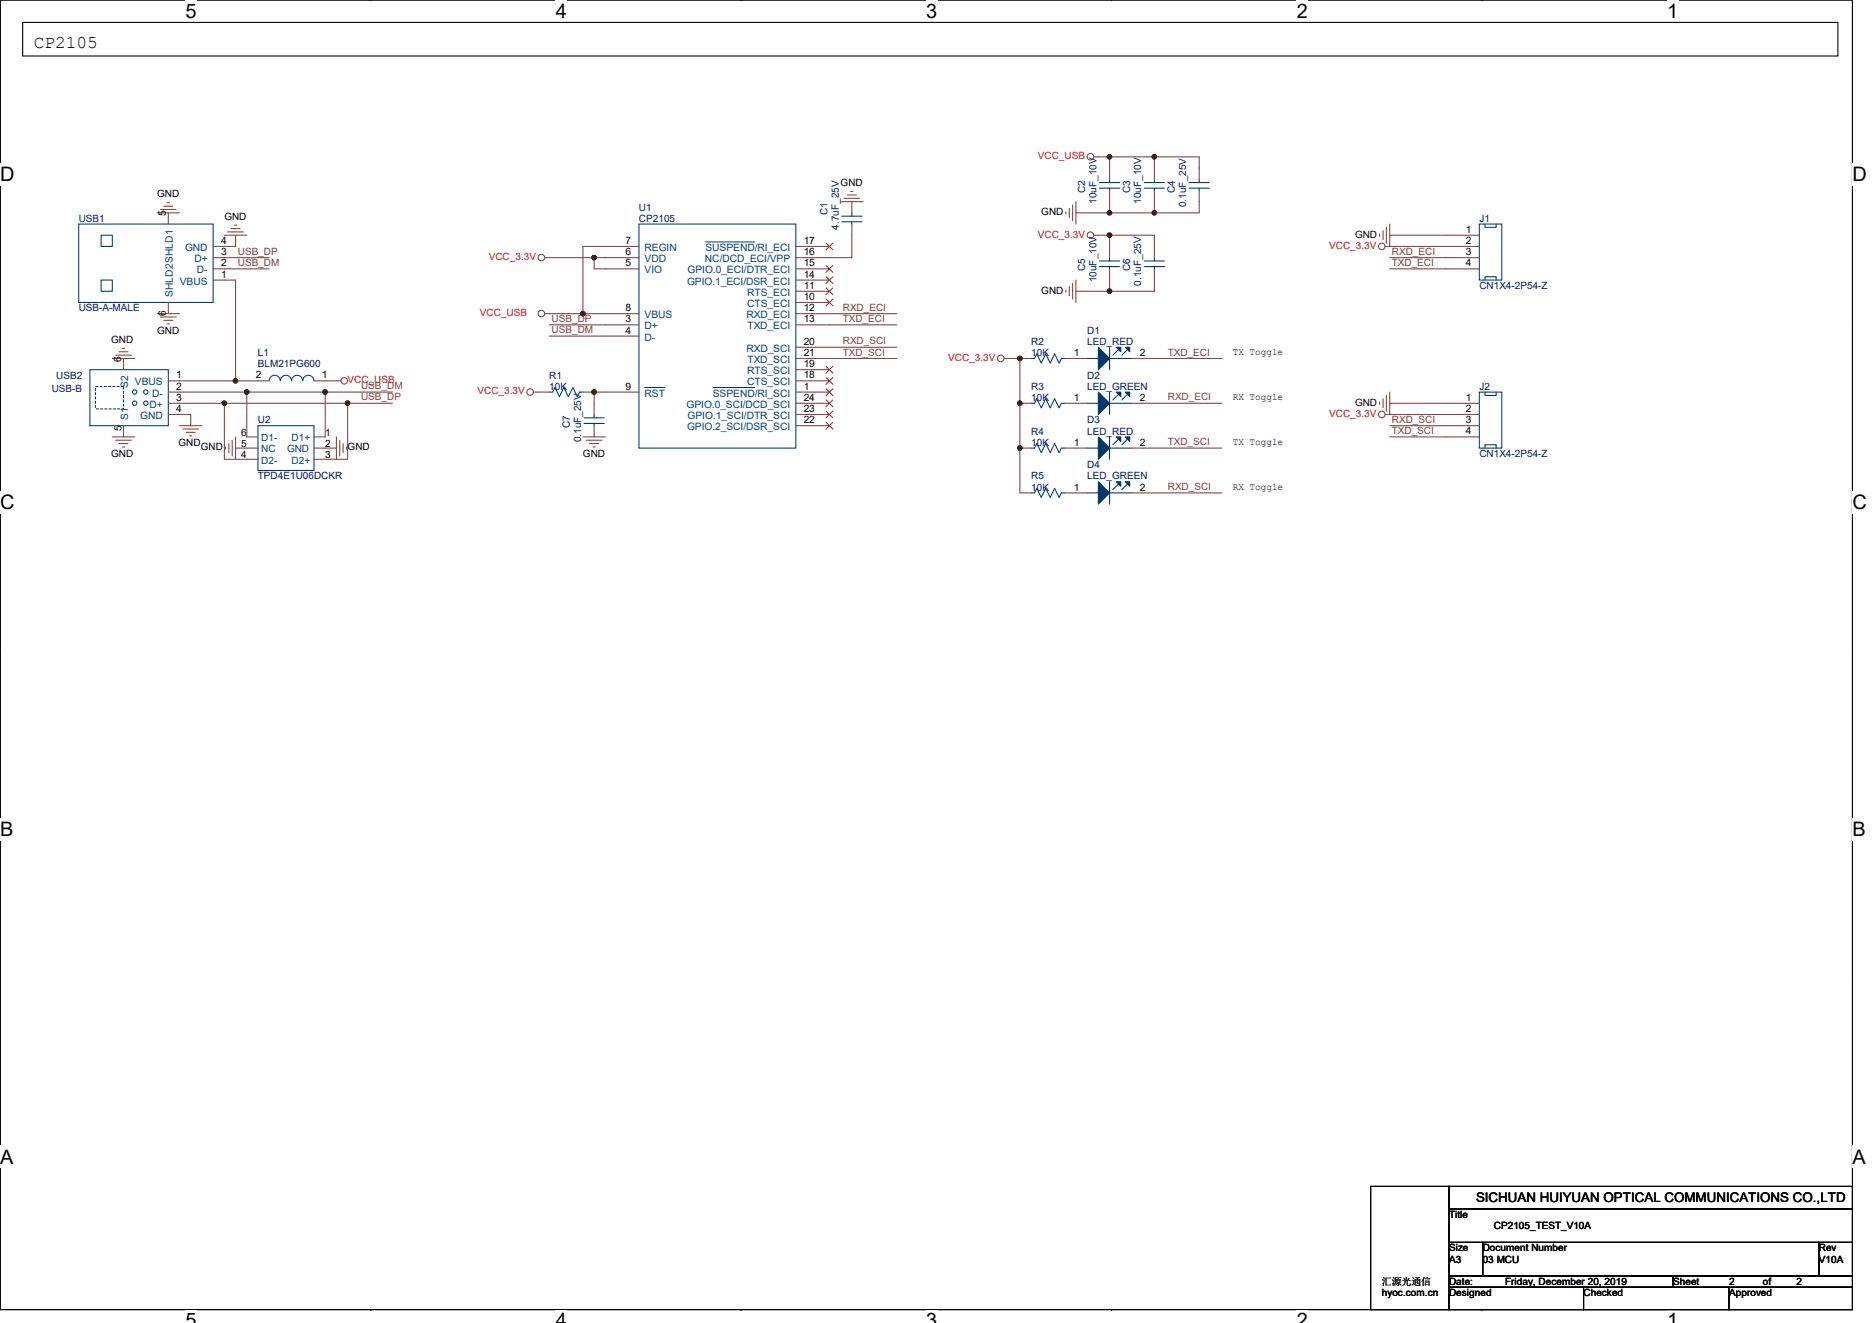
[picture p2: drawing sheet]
<svg xmlns="http://www.w3.org/2000/svg" width="297mm" height="210mm" viewBox="0 0 297 210" stroke-linecap="round" stroke-linejoin="round" font-family="sans-serif">
<path d="M0 0h293.9v207.9h-293.9z" fill="none" stroke="#000" stroke-width=".17"/>
<g fill="#fff">
<path d="M29.4 0h1.8v3.5h-1.8z"/>
<path d="M29.4 207.9h1.8v2h-1.8z"/>
</g>
<path d="M58.8 0h.1M58.8 207.9h.1" fill="none" stroke="#000" stroke-width=".17"/>
<g fill="#fff">
<path d="M88.2 0h1.8v3.5h-1.8z"/>
<path d="M88.2 207.9h1.8v2h-1.8z"/>
</g>
<path d="M117.6 0h.1M117.6 207.9h.1" fill="none" stroke="#000" stroke-width=".17"/>
<g fill="#fff">
<path d="M147 0h1.7v3.5h-1.7z"/>
<path d="M147 207.9h1.7v2h-1.7z"/>
</g>
<path d="M176.4 0h.1M176.4 207.9h.1" fill="none" stroke="#000" stroke-width=".17"/>
<g fill="#fff">
<path d="M205.8 0h1.7v3.5h-1.7z"/>
<path d="M205.8 207.9h1.7v2h-1.7z"/>
</g>
<path d="M235.2 0h.1M235.2 207.9h.1" fill="none" stroke="#000" stroke-width=".17"/>
<g fill="#fff">
<path d="M264.5 0h1.8v3.5h-1.8z"/>
<path d="M264.5 207.9h1.8v2h-1.8z"/>
<path d="M0 26h2.3v3.5h-2.3z"/>
<path d="M293.9 26h2.3v3.5h-2.3z"/>
<path d="M0 77.9h2.3v3.5h-2.3z"/>
<path d="M293.9 77.9h2.3v3.5h-2.3z"/>
</g>
<path d="M0 52h.1M293.9 52h.1" fill="none" stroke="#000" stroke-width=".17"/>
<g fill="#fff">
<path d="M0 129.9h2.1v3.5h-2.1z"/>
<path d="M293.9 129.9h2.1v3.5h-2.1z"/>
</g>
<path d="M0 103.9h.1M293.9 103.9h.1" fill="none" stroke="#000" stroke-width=".17"/>
<g fill="#fff">
<path d="M0 181.9h2.2v3.5h-2.2z"/>
<path d="M293.9 181.9h2.2v3.5h-2.2z"/>
</g>
<path d="M3.6 3.6h288v5.3h-288zM0 155.9h.1M293.9 155.9h.1M229.9 188.3h64v3.6h-64zM229.9 191.9h64v5.3h-64zM229.9 197.2h5.4v5.3h-5.4zM235.3 197.2h53.3v5.3h-53.3zM288.6 197.2h5.3v5.3h-5.3zM229.9 202.5h35.6v1.8h-35.6zM265.5 202.5h28.4v1.8h-28.4z" fill="none" stroke="#000" stroke-width=".17"/>
<g fill="none" stroke="#804040" stroke-width=".17">
<path d="M24.9 33.8h3.6M25.5 33.3h2.5M26 32.7h1.4M26.5 32.2h.4M35.6 37.3h3.6M36.1 36.8h2.5M36.7 36.3h1.4M37.2 35.7h.3M133.4 32h3.5M133.9 31.5h2.5M134.4 30.9h1.5M135 30.4h.3"/>
<path d="M169.1 33.6v.4M169.7 33.1v1.4M170.2 32.5v2.5M170.7 32v3.6M173.6 24.9h.7M173.6 37.3h.7M218.9 37.2v.3M219.5 36.6v1.5M220 36.1v2.5M220.5 35.6v3.5h-.7M17.8 56.9h3.6M18.3 56.4h2.5"/>
<path d="M18.9 55.8h1.4M19.4 55.3h.4M24.9 49.8h3.6M25.5 50.3h2.5M26 50.8h1.4M26.5 51.4h.4M86.4 49.8h.8M86.4 40.9h.8M159.3 56.9h.8M169.1 46.1v.3M169.7 45.5v1.4M170.2 45v2.5"/>
<path d="M170.7 44.4v3.6M17.8 69.3h3.6M18.3 69.9h2.5M18.9 70.4h1.4M19.4 71h.4M28.5 67.6h3.5M29 68.1h2.5M29.5 68.6h1.5M30.1 69.2h.3M35.8 71v.3M36.3 70.4v1.4M36.8 69.9v2.5"/>
<path d="M37.4 69.3v3.6M53.4 60.5h.7M53.4 69.3v3.6M53.9 69.9v2.5M54.4 70.4v1.4M55 71v.3M84.7 62.2h.7M92.5 69.3h3.6M93 69.9h2.5M93.6 70.4h1.4M94.1 71h.3M218.9 63.8v.4"/>
<path d="M219.5 63.3v1.4M220 62.8v2.5M220.5 62.2v3.6h-.7"/>
<circle cx="173" cy="24.9" r=".52"/>
<circle cx="173" cy="37.3" r=".52"/>
<circle cx="219.2" cy="39.1" r=".52"/>
<circle cx="85.9" cy="40.9" r=".52"/>
<circle cx="85.9" cy="49.8" r=".52"/>
<circle cx="158.8" cy="56.9" r=".52"/>
<circle cx="54.6" cy="60.4" r=".52"/>
<circle cx="84.1" cy="62.2" r=".52"/>
<circle cx="219.2" cy="65.8" r=".52"/>
</g>
<path d="M217.9 188.6h11.7v10.7h-11.7z" fill="#fff"/>
<path d="M217.5 188.3h12.4v19.6h-12.4zM229.9 188.3h64v3.6h-64zM229.9 191.9h64v5.3h-64zM229.9 197.2h5.4v5.3h-5.4zM235.3 197.2h53.3v5.3h-53.3zM288.6 197.2h5.3v5.3h-5.3zM229.9 204.3h21.4v3.6h-21.4zM229.9 202.5h35.6v1.8h-35.6zM251.3 204.3h23.1v3.6h-23.1zM265.5 202.5h28.4v1.8h-28.4zM274.4 204.3h19.5v3.6h-19.5z" fill="none" stroke="#000" stroke-width=".17"/>
<path d="M217.9 188.6h11.7v10.7h-11.7z" fill="#fff"/>
<path d="M217.5 188.3h12.4v19.6h-12.4zM229.9 188.3h64v3.6h-64zM229.9 191.9h64v5.3h-64zM229.9 197.2h5.4v5.3h-5.4zM235.3 197.2h53.3v5.3h-53.3zM288.6 197.2h5.3v5.3h-5.3zM229.9 204.3h21.4v3.6h-21.4zM229.9 202.5h35.6v1.8h-35.6zM251.3 204.3h23.1v3.6h-23.1zM265.5 202.5h28.4v1.8h-28.4zM274.4 204.3h19.5v3.6h-19.5z" fill="none" stroke="#000" stroke-width=".17"/>
<path d="M217.9 188.6h11.7v10.7h-11.7z" fill="#fff"/>
<path d="M217.5 188.3h12.4v19.6h-12.4zM229.9 204.3h21.4v3.6h-21.4zM251.3 204.3h23.1v3.6h-23.1zM274.4 204.3h19.5v3.6h-19.5z" fill="none" stroke="#000" stroke-width=".17"/>
<g fill="#003c77" stroke="#003c77" stroke-width=".17">
<path d="M174.3 55.1l1.8 1.8-1.8 1.8z" fill-rule="evenodd"/>
<path d="M177.1 55.1h.7v.7z" fill-rule="evenodd"/>
<path d="M178.6 55.1h.7v.7z" fill-rule="evenodd"/>
<path d="M174.3 69.3l1.8 1.8-1.8 1.8z" fill-rule="evenodd"/>
<path d="M177.1 69.3h.7v.8z" fill-rule="evenodd"/>
<path d="M178.6 69.3h.7v.8z" fill-rule="evenodd"/>
<path d="M174.3 76.5l1.8 1.7-1.8 1.8z" fill-rule="evenodd"/>
<path d="M177.1 76.5h.7v.7z" fill-rule="evenodd"/>
<path d="M178.6 76.5h.7v.7z" fill-rule="evenodd"/>
<path d="M174.3 62.2l1.8 1.8-1.8 1.8z" fill-rule="evenodd"/>
<path d="M177.1 62.2h.7v.7z" fill-rule="evenodd"/>
<path d="M178.6 62.2h.7v.7z" fill-rule="evenodd"/>
</g>
<g fill="none" stroke="#003c77" stroke-width=".17">
<path d="M12.5 35.6h21.3v12.4h-21.3zM16 37.3h1.8v1.8h-1.8zM101.4 35.6h24.9v35.5h-24.9zM133.6 34.3h3.2M133.6 35.2h3.2M135.2 35.2v.4M135.2 33.8v.5M174.5 29h3.2M174.5 29.9h3.2M176.1 29.9v.3M176.1 28.4v.6M181.6 29h3.2"/>
<path d="M181.6 29.9h3.2M183.2 29.9v.3M183.2 28.4v.6M188.7 29h3.2M188.7 29.9h3.2M190.3 29.9v.3M190.3 28.4v.6M234.7 35.6h3.6v8.8h-3.6zM235.6 35.6v.5h1.8v-.5M14.3 58.7h12.4v8.9h-12.4zM16 44.4h1.8v1.8h-1.8zM163.6 56.9h.5l.4-.7 .7 1.4 .7-1.4 .7 1.4 .7-1.4 .8 1.4 .3-.7h.5"/>
<path d="M172.5 56.9h1.8M174.5 41.4h3.2M174.5 42.3h3.2M176.1 55.1v3.6M176.1 56.9h3.5M176.1 42.3v.4M176.1 40.9v.5M177.5 55.5l-.9 .9M178.9 55.5l-.9 .9M181.6 41.4h3.2M181.6 42.3h3.2M183.2 42.3v.4"/>
<path d="M183.2 40.9v.5M235.6 44.4v-.5h1.8v.5M40.9 67.6h8.9v7.1h-8.9zM42.7 60.4a.88 .88 0 0 1 .9-.8 .88 .88 0 0 1 .9 .8M44.5 60.4a.89 .89 0 0 1 .9-.8 .89 .89 0 0 1 .9 .8 .89 .89 0 0 1 .9-.8 .89 .89 0 0 1 .8 .8 .88 .88 0 0 1 .9-.8 .88 .88 0 0 1 .9 .8M87.2 62.2h.5l.4-.7 .7 1.4 .7-1.4 .7 1.4 .7-1.4 .7 1.4 .4-.7h.5M92.7 66.3h3.2M92.7 67.2h3.2M94.3 67.2v.4M94.3 65.8v.5M163.6 71.1h.5l.4-.7 .7 1.4 .7-1.4 .7 1.4 .7-1.4 .8 1.4 .3-.7h.5M163.6 78.2h.5l.4-.7 .7 1.5 .7-1.5 .7 1.5 .7-1.5 .8 1.5 .3-.8h.5"/>
<path d="M163.6 64h.5l.4-.7 .7 1.4 .7-1.4 .7 1.4 .7-1.4 .8 1.4 .3-.7h.5M172.5 71.1h1.8M172.5 78.2h1.8M172.5 64h1.8M176.1 69.3v3.6M176.1 71.1h3.5M176.1 76.5v3.5M176.1 78.2h3.5M176.1 62.2v3.6M176.1 64h3.5M177.5 69.7l-.9 .9M177.5 76.8l-.9 .9"/>
<path d="M177.5 62.6l-.9 .9M178.9 69.7l-.9 .9M178.9 76.8l-.9 .9M178.9 62.6l-.9 .9M234.7 62.2h3.6v8.9h-3.6zM235.6 71.1v-.5h1.8v.5M235.6 62.2v.6h1.8v-.6"/>
<circle cx="21.4" cy="62.2" r=".35"/>
<circle cx="21.4" cy="64" r=".35"/>
<circle cx="23.1" cy="64" r=".35"/>
<circle cx="23.1" cy="62.2" r=".35"/>
</g>
<g fill="none" stroke="#804040" stroke-width=".17">
<path d="M26.7 33.8v1.8M37.4 37.3v1.8h-3.6M101.4 39.1h-8.9v10.7M126.3 39.1h5.3M135.2 35.6v5.3h-8.9M135.2 32v1.8M170.7 33.8h5.4M174.3 37.3h1.8M174.3 24.9h1.8M176.1 37.3v3.6M176.1 37.3h7.1v3.6M176.1 24.9h7.1"/>
<path d="M176.1 33.8h7.1M176.1 30.2v3.6M176.1 24.9v3.5M183.2 30.2v3.6M183.2 24.9v3.5M183.2 24.9h7.1v3.5M190.3 30.2v3.6h-7.1M234.7 37.3h-14.2M234.7 39.1h-14.2M19.6 56.9v1.8M26.7 48v1.8M33.8 44.4h3.6v16.1"/>
<path d="M33.8 42.7h8.9M33.8 40.9h8.9M87.2 49.8h5.3M87.2 40.9h7.1M87.2 51.6h14.2M87.2 53.3h14.2M92.5 49.8h8.9M94.3 40.9v1.8h7.1M94.3 40.9h7.1M126.3 48h5.3M126.3 46.2h5.3M126.3 49.8h16"/>
<path d="M126.3 51.6h16M126.3 44.4h5.3M126.3 42.7h5.3M126.3 58.7h5.3M126.3 55.1h16M126.3 56.9h16M160.1 56.9h1.7M161.8 56.9v7.1h1.8M161.8 56.9h1.8M163.6 56.9h.1M168.9 56.9h.1M168.9 56.9h3.6"/>
<path d="M170.7 46.2h5.4M176.1 42.7v3.5M179.6 56.9h14.2M183.2 42.7v3.5h-7.1M220.5 42.7h14.2M234.7 40.9h-14.2M19.6 67.6v1.7M26.7 64h8.9v8.9h5.3M26.7 62.2h12.5M26.7 65.8h3.6v1.8M35.6 64h19.6M37.4 60.5h-10.7"/>
<path d="M37.4 71.1h3.5M37.4 60.5h5.3M39.2 62.2v7.1h1.7M39.2 62.2h12.4M51.6 62.2h10.7M51.6 62.2v7.1h-1.8M53.4 60.5h-3.6M53.4 71.1h-3.6M55.2 64h7.1M55.2 64v8.9h-5.4M85.4 62.2h1.8M87.2 62.2h.1"/>
<path d="M92.5 62.2h1.8M92.5 62.2h.1M94.3 67.6v1.7M94.3 62.2v3.6M94.3 62.2h7.1M126.3 62.2h5.3M126.3 60.5h5.3M126.3 67.6h5.3M126.3 65.8h5.3M126.3 64h5.3M161.8 64v7.1M161.8 71.1v7.1h1.8"/>
<path d="M161.8 71.1h1.8M163.6 71.1h.1M163.6 78.2h.1M163.6 64h.1M168.9 71.1h3.6M168.9 64h3.6M168.9 71.1h.1M168.9 78.2h.1M168.9 64h.1M172.5 78.2h-3.6M179.6 71.1h14.2M179.6 78.2h14.2"/>
<path d="M179.6 64h14.2M220.5 64h14.2M220.5 65.8h14.2M220.5 67.6h14.2M220.5 69.3h14.2"/>
</g>
<g fill="none" stroke="#804000" stroke-width=".16">
<path d="M131.1 38.6l1.1 1.1M132.1 38.6l-1 1.1M131.1 47.5l1.1 1.1M131.1 45.7l1.1 1.1M131.1 43.9l1.1 1.1M131.1 42.1l1.1 1.1M131.1 59.9l1.1 1.1M131.1 58.1l1.1 1.1M132.1 47.5l-1 1.1M132.1 45.7l-1 1.1M132.1 43.9l-1 1.1M132.1 42.1l-1 1.1"/>
<path d="M132.1 59.9l-1 1.1M132.1 58.1l-1 1.1M131.1 61.7l1.1 1.1M131.1 67l1.1 1.1M131.1 65.3l1.1 1M131.1 63.5l1.1 1.1M132.1 61.7l-1 1.1M132.1 67l-1 1.1M132.1 65.3l-1 1M132.1 63.5l-1 1.1"/>
</g>
<path d="M111.9 38.4h7.9M102.3 61.5h3.2M113.1 61.5h6.7" fill="none" stroke="#004080" stroke-width=".16"/>
<path d="M15.2 61.3h4.4v3.6h-4.4z" fill="none" stroke="#003c77" stroke-width=".17" stroke-dasharray=".3 .3"/>
<g fill="#400000" stroke="#400000" stroke-width=".17">
<circle cx="94.3" cy="40.9" r=".35"/>
<circle cx="92.5" cy="49.8" r=".35"/>
<circle cx="176" cy="24.9" r=".35"/>
<circle cx="161.8" cy="56.9" r=".35"/>
<circle cx="161.8" cy="64" r=".35"/>
<circle cx="161.8" cy="71.1" r=".35"/>
<circle cx="183.2" cy="33.8" r=".35"/>
<circle cx="183.2" cy="24.9" r=".35"/>
<circle cx="176" cy="33.8" r=".35"/>
<circle cx="176" cy="37.3" r=".35"/>
<circle cx="176" cy="46.2" r=".35"/>
<circle cx="51.6" cy="62.2" r=".35"/>
<circle cx="39.1" cy="62.2" r=".35"/>
<circle cx="55.1" cy="64" r=".35"/>
<circle cx="35.6" cy="64" r=".35"/>
<circle cx="94.3" cy="62.2" r=".35"/>
<circle cx="37.4" cy="60.4" r=".35"/>
</g>
<g font-size="3.2">
<text x="29.4" y="2.8">5</text>
<text x="88.2" y="2.8">4</text>
<text x="147" y="2.8">3</text>
<text x="205.8" y="2.8">2</text>
<text x="264.5" y="2.8">1</text>
<text x="0" y="28.8">D</text>
<text x="293.9" y="28.8">D</text>
<text x="0" y="80.8">C</text>
<text x="293.9" y="80.8">C</text>
<text x="0" y="132.7">B</text>
<text x="293.9" y="132.7">B</text>
<text x="0" y="184.7">A</text>
<text x="293.9" y="184.7">A</text>
<text x="29.4" y="210.7">5</text>
<text x="88.2" y="210.7">4</text>
<text x="147" y="210.7">3</text>
<text x="205.8" y="210.7">2</text>
<text x="264.5" y="210.7">1</text>
</g>
<text font-size="2.8" x="5.4" y="7.6">CP2105</text>
<text font-size="2.1" x="234.2" y="190.7">SICHUAN HUIYUAN OPTICAL COMMUNICATIONS CO.,LTD</text>
<g font-size="1.6">
<text x="133.4" y="29.5">GND</text>
<text x="24.9" y="31.3">GND</text>
<text x="26.3" y="34.3" transform="rotate(-90 26.3 34.3)">5</text>
<text x="35.6" y="34.8">GND</text>
<text x="165.2" y="34.1">GND</text>
<text x="35.1" y="38.7">4</text>
<text x="35.1" y="40.5">3</text>
<text x="99.2" y="40.5">6</text>
<text x="99.2" y="38.7">7</text>
<text x="127.5" y="38.7">17</text>
<text x="127.5" y="40.5">16</text>
<text x="215" y="37.7">GND</text>
<text x="232.6" y="37">1</text>
<text x="232.6" y="38.7">2</text>
<text x="232.6" y="40.5">3</text>
<text x="35.1" y="44.1">1</text>
<text x="35.1" y="42.3">2</text>
<text x="99.2" y="42.3">5</text>
<text x="127.5" y="42.3">15</text>
<text x="127.5" y="47.6">10</text>
<text x="127.5" y="45.8">11</text>
<text x="127.5" y="44.1">14</text>
<text x="165.2" y="46.6">GND</text>
<text x="232.6" y="42.3">4</text>
<text x="24.9" y="53">GND</text>
<text x="26.3" y="50.2" transform="rotate(-90 26.3 50.2)">6</text>
<text x="99.2" y="51.2">3</text>
<text x="99.2" y="53">4</text>
<text x="99.2" y="49.4">8</text>
<text x="127.5" y="51.2">13</text>
<text x="127.5" y="49.4">12</text>
<text x="17.6" y="54.4">GND</text>
<text x="19.2" y="57.4" transform="rotate(-90 19.2 57.4)">6</text>
<text x="127.5" y="56.5">21</text>
<text x="127.5" y="54.7">20</text>
<text x="127.5" y="58.3">19</text>
<text x="170.4" y="56.5">1</text>
<text x="180.9" y="56.5">2</text>
<text x="195.6" y="56.4">TX Toggle</text>
<text x="28" y="65.4">4</text>
<text x="28" y="63.6">3</text>
<text x="28" y="60.1">1</text>
<text x="28" y="61.8">2</text>
<text x="40.6" y="60.1">2</text>
<text x="51.1" y="60.1">1</text>
<text x="99.2" y="61.8">9</text>
<text x="127.5" y="61.8">1</text>
<text x="127.5" y="65.4">23</text>
<text x="127.5" y="63.6">24</text>
<text x="127.5" y="60.1">18</text>
<text x="170.4" y="63.6">1</text>
<text x="180.9" y="63.6">2</text>
<text x="195.6" y="63.5">RX Toggle</text>
<text x="215" y="64.4">GND</text>
<text x="232.6" y="63.6">1</text>
<text x="232.6" y="65.4">2</text>
<text x="19.3" y="68.5" transform="rotate(-90 19.3 68.5)">5</text>
<text x="28.3" y="70.8">GND</text>
<text x="31.9" y="71.5">GND</text>
<text x="38.3" y="70.9">5</text>
<text x="38.3" y="69.2">6</text>
<text x="51.6" y="70.9">2</text>
<text x="51.6" y="69.2">1</text>
<text x="55.2" y="71.5">GND</text>
<text x="127.5" y="67.2">22</text>
<text x="170.4" y="70.7">1</text>
<text x="180.9" y="70.7">2</text>
<text x="195.6" y="70.6">TX Toggle</text>
<text x="232.6" y="67.2">3</text>
<text x="232.6" y="69">4</text>
<text x="17.6" y="72.5">GND</text>
<text x="38.3" y="72.7">4</text>
<text x="51.6" y="72.7">3</text>
<text x="92.5" y="72.5">GND</text>
<text x="170.4" y="77.9">1</text>
<text x="180.9" y="77.9">2</text>
<text x="195.6" y="77.7">RX Toggle</text>
<text x="229.9" y="193.3">Title</text>
<text x="237" y="195.1">CP2105_TEST_V10A</text>
<text x="219.3" y="203.9">汇源光通信</text>
<text x="229.9" y="200.4">A3</text>
<text x="229.9" y="198.6">Size</text>
<text x="229.9" y="203.9">Date:</text>
<text x="235.3" y="200.4">03 MCU</text>
<text x="235.3" y="198.6">Document Number</text>
<text x="238.8" y="203.9">Friday, December 20, 2019</text>
<text x="265.5" y="203.9">Sheet</text>
<text x="274.4" y="203.9">2</text>
<text x="279.7" y="203.9">of</text>
<text x="285" y="203.9">2</text>
<text x="288.6" y="198.6">Rev</text>
<text x="288.6" y="200.4">V10A</text>
<text x="219.3" y="205.7">hyoc.com.cn</text>
<text x="229.9" y="205.7">Designed</text>
<text x="251.3" y="205.7">Checked</text>
<text x="274.4" y="205.7">Approved</text>
</g>
<g font-size="1.6" fill="#f00">
<text x="164.7" y="25.3">VCC_USB</text>
<text x="77.6" y="41.3">VCC_3.3V</text>
<text x="164.7" y="37.7">VCC_3.3V</text>
<text x="210.9" y="39.5">VCC_3.3V</text>
<text x="76.1" y="50.1">VCC_USB</text>
<text x="150.4" y="57.3">VCC_3.3V</text>
<text x="55.2" y="60.8">VCC_USB</text>
<text x="75.8" y="62.6">VCC_3.3V</text>
<text x="210.9" y="66.1">VCC_3.3V</text>
</g>
<g font-size="1.6" fill="#000080">
<text x="12.5" y="35.2">USB1</text>
<text x="101.4" y="35.2">CP2105</text>
<text x="101.4" y="33.4">U1</text>
<text x="131.3" y="34.1" transform="rotate(-90 131.3 34.1)">C1</text>
<text x="172.2" y="30.6" transform="rotate(-90 172.2 30.6)">C2</text>
<text x="174" y="32.4" transform="rotate(-90 174 32.4)">10uF_10V</text>
<text x="179.3" y="30.6" transform="rotate(-90 179.3 30.6)">C3</text>
<text x="181.1" y="32.4" transform="rotate(-90 181.1 32.4)">10uF_10V</text>
<text x="186.4" y="30.6" transform="rotate(-90 186.4 30.6)">C4</text>
<text x="188.2" y="32.9" transform="rotate(-90 188.2 32.9)">0.1uF_25V</text>
<text x="234.7" y="35.2">J1</text>
<text x="133.1" y="36.4" transform="rotate(-90 133.1 36.4)">4.7uF_25V</text>
<text x="172.2" y="43" transform="rotate(-90 172.2 43)">C5</text>
<text x="174" y="44.8" transform="rotate(-90 174 44.8)">10uF_10V</text>
<text x="179.3" y="43" transform="rotate(-90 179.3 43)">C6</text>
<text x="181.1" y="45.3" transform="rotate(-90 181.1 45.3)">0.1uF_25V</text>
<text x="234.7" y="45.9">CN1X4-2P54-Z</text>
<text x="12.5" y="49.4">USB-A-MALE</text>
<text x="172.5" y="53">D1</text>
<text x="40.9" y="56.5">L1</text>
<text x="40.9" y="58.3">BLM21PG600</text>
<text x="163.6" y="54.8">R2</text>
<text x="163.6" y="56.5">10K</text>
<text x="172.5" y="54.8">LED_RED</text>
<text x="8.2" y="62.2">USB-B</text>
<text x="8.9" y="60.1">USB2</text>
<text x="87.2" y="60.1">R1</text>
<text x="87.2" y="61.9">10K</text>
<text x="163.6" y="61.9">R3</text>
<text x="163.6" y="63.6">10K</text>
<text x="172.5" y="60.1">D2</text>
<text x="172.5" y="61.9">LED_GREEN</text>
<text x="234.7" y="61.9">J2</text>
<text x="40.9" y="67.2">U2</text>
<text x="90.4" y="67.9" transform="rotate(-90 90.4 67.9)">C7</text>
<text x="92.2" y="70.2" transform="rotate(-90 92.2 70.2)">0.1uF_25V</text>
<text x="163.6" y="69">R4</text>
<text x="163.6" y="70.8">10K</text>
<text x="172.5" y="67.2">D3</text>
<text x="172.5" y="69">LED_RED</text>
<text x="40.9" y="76.1">TPD4E1U06DCKR</text>
<text x="163.6" y="76.1">R5</text>
<text x="163.6" y="77.9">10K</text>
<text x="172.5" y="74.3">D4</text>
<text x="172.5" y="76.1">LED_GREEN</text>
<text x="234.7" y="72.5">CN1X4-2P54-Z</text>
</g>
<g font-size="1.6" fill="#004080">
<text x="29.4" y="39.8">GND</text>
<text x="30.8" y="41.6">D+</text>
<text x="102.3" y="41.6">VDD</text>
<text x="102.3" y="39.8">REGIN</text>
<text x="111.9" y="41.6">NC/DCD_ECI/VPP</text>
<text x="111.9" y="39.8">SUSPEND/RI_ECI</text>
<text x="27.4" y="47.1" transform="rotate(-90 27.4 47.1)">SHLD2SHLD1</text>
<text x="28.5" y="45.2">VBUS</text>
<text x="31.2" y="43.4">D-</text>
<text x="102.3" y="43.4">VIO</text>
<text x="109" y="45.2">GPIO.1_ECI/DSR_ECI</text>
<text x="109.1" y="43.4">GPIO.0_ECI/DTR_ECI</text>
<text x="118.6" y="46.9">RTS_ECI</text>
<text x="102.3" y="52.3">D+</text>
<text x="102.3" y="50.5">VBUS</text>
<text x="118.4" y="50.5">RXD_ECI</text>
<text x="118.6" y="48.7">CTS_ECI</text>
<text x="118.6" y="52.3">TXD_ECI</text>
<text x="102.3" y="54.1">D-</text>
<text x="118.4" y="55.8">RXD_SCI</text>
<text x="118.6" y="59.4">RTS_SCI</text>
<text x="118.6" y="57.6">TXD_SCI</text>
<text x="20.3" y="61.6" transform="rotate(-90 20.3 61.6)">S2</text>
<text x="21.4" y="61.2">VBUS</text>
<text x="23.7" y="64.7">D+</text>
<text x="24.1" y="62.9">D-</text>
<text x="102.3" y="62.9">RST</text>
<text x="108.9" y="64.7">GPIO.0_SCI/DCD_SCI</text>
<text x="113.1" y="62.9">SSPEND/RI_SCI</text>
<text x="118.6" y="61.2">CTS_SCI</text>
<text x="20.3" y="66.7" transform="rotate(-90 20.3 66.7)">S1</text>
<text x="22.2" y="66.5">GND</text>
<text x="41.5" y="71.8">NC</text>
<text x="41.5" y="70">D1-</text>
<text x="45.5" y="71.8">GND</text>
<text x="46.3" y="70">D1+</text>
<text x="109" y="68.3">GPIO.2_SCI/DSR_SCI</text>
<text x="109.1" y="66.5">GPIO.1_SCI/DTR_SCI</text>
<text x="41.5" y="73.6">D2-</text>
<text x="46.3" y="73.6">D2+</text>
</g>
<g font-size="1.6" fill="#804040">
<text x="37.7" y="40.4">USB_DP</text>
<text x="220.9" y="40.4">RXD_ECI</text>
<text x="37.7" y="42.2">USB_DM</text>
<text x="220.9" y="42.2">TXD_ECI</text>
<text x="87.5" y="51.1">USB_DP</text>
<text x="87.5" y="52.9">USB_DM</text>
<text x="133.7" y="49.3">RXD_ECI</text>
<text x="133.7" y="51.1">TXD_ECI</text>
<text x="133.7" y="54.7">RXD_SCI</text>
<text x="133.7" y="56.4">TXD_SCI</text>
<text x="185.3" y="56.4">TXD_ECI</text>
<text x="57.3" y="61.8">USB_DM</text>
<text x="57.3" y="63.5">USB_DP</text>
<text x="185.3" y="63.5">RXD_ECI</text>
<text x="185.3" y="70.7">TXD_SCI</text>
<text x="220.9" y="67.1">RXD_SCI</text>
<text x="220.9" y="68.9">TXD_SCI</text>
<text x="185.3" y="77.8">RXD_SCI</text>
</g>
</svg>
